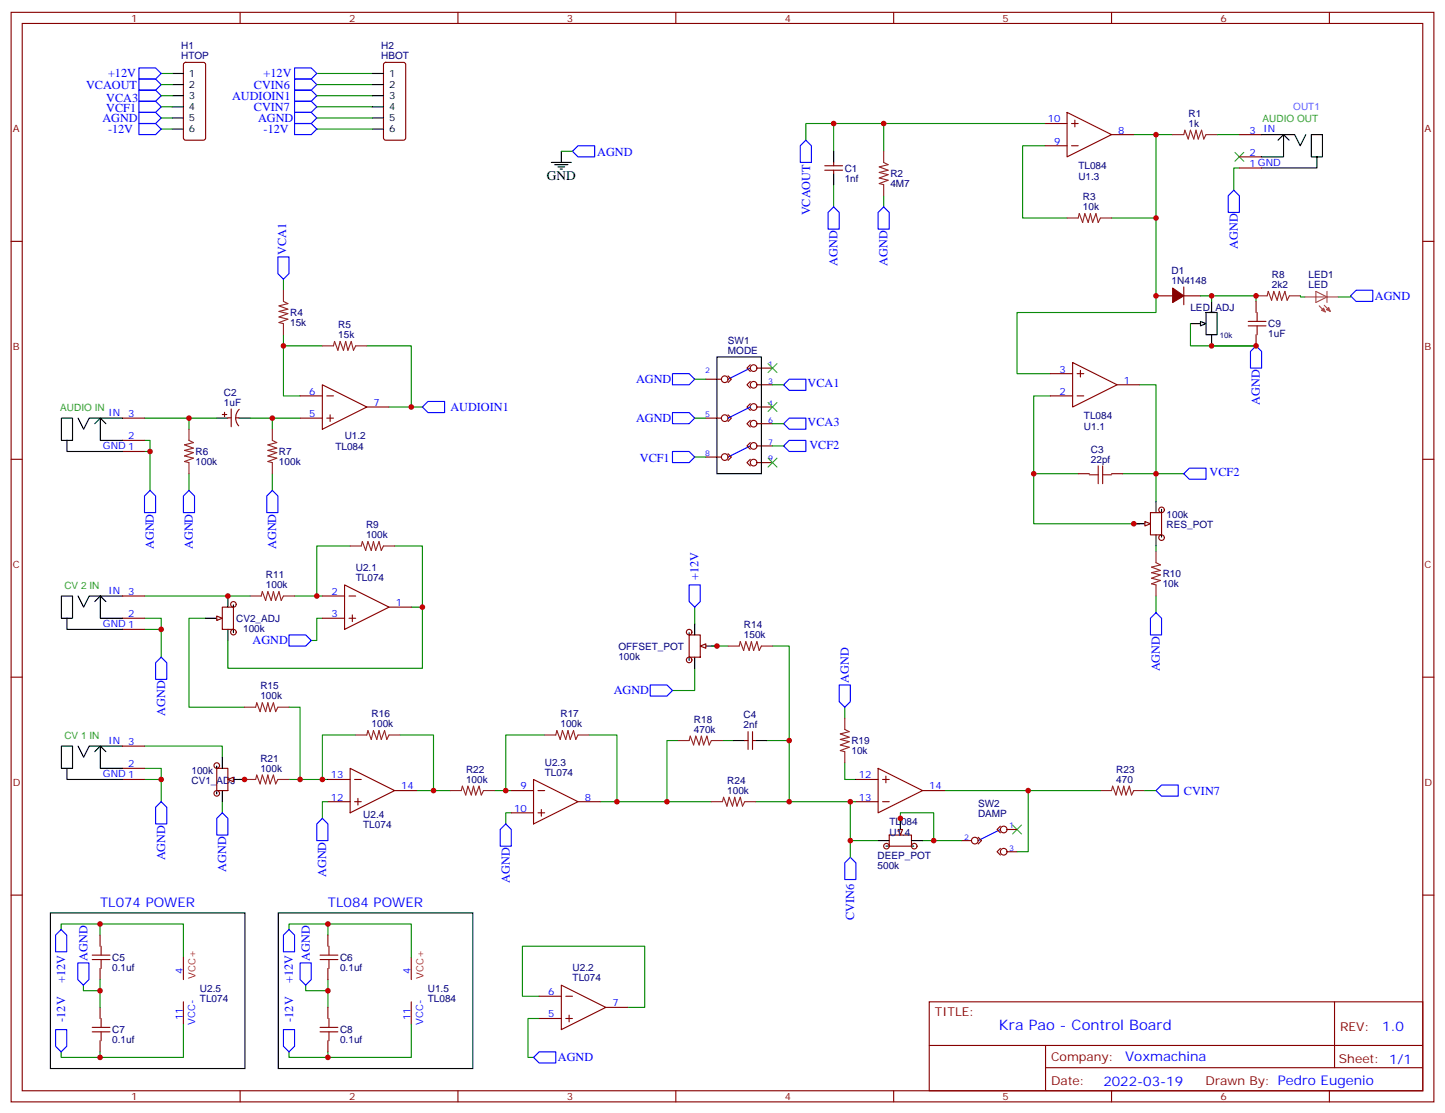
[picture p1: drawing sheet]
<svg xmlns="http://www.w3.org/2000/svg" width="459mm" height="353mm" viewBox="0 0 459 353" stroke-linecap="round" stroke-linejoin="round" font-family="sans-serif">
<g fill="none" stroke="#870000" stroke-width=".35">
<path d="M3.5 3.9h451.6v345.7h-451.6zM7.1 7.4h444.5v338.7h-444.5zM58.4 20l.5-.2h5.7l.6 .4 .1 23.6-.5 .6-5.9 .1-.6-.5-.1-23.5zM76.2 3.9v3.5M121.9 20l.5-.2h5.7l.6 .4 .1 23.6-.5 .6-5.9 .1-.6-.5-.1-23.5zM145.3 3.9v3.5M214.5 3.9v3.5M283.6 3.9v3.5M352.8 3.9v3.5M421.9 3.9v3.5M331.6 39.2h7.1M338.7 35.7l14.1 7-14.1 7.1z"/>
<path d="M340.1 39.2h2.1M341.1 38.1v2.2M261.8 54h5.6M261.8 52.6h5.6M264.6 51.5v1.1M264.6 54v1.1M331.6 46.2h7.1M340.1 46.2h2.1M352.8 42.7h7M393.3 53.3h7.1M393.3 49.8h7.1M393.3 42.7h7.1"/>
<path d="M3.5 76.6h3.6M451.6 76.6h3.5M231.1 119.3l1 1-1 1.1M238.1 115.7l-1 1.1 1 1.1M240.2 116.8h5M38.8 139.7h7.1M38.8 132.7h7.1M70.6 131.5h1.4M71.3 130.8v1.4M72.3 132.6h1.1M73.4 129.8v5.6M74.8 132.6h1"/>
<path d="M75.9 129.9a3.8 3.8 0 0 0-.1 5.2M224 132.7h5M224 120.3h5M231.1 131.6l1 1.1-1 1M238.1 121l-1 1.1 1 1.1M238.1 128.1l-1 1.1 1 1M238.1 133.4l-1 1 1 1.1M240.2 122.1h5M240.2 129.2h5M240.2 134.4h5M3.5 145.7h3.6M38.8 143.3h7.1"/>
<path d="M224 145h5M231.1 144l1 1-1 1.1M238.1 140.4l-1 1.1 1 1.1M238.1 145.7l-1 1.1 1 1M240.2 141.5h5M240.2 146.8h5M342.2 150.3h3.5M352.8 150.3h3.5M451.6 145.7h3.5M38.8 189.1h7.1M38.8 196.2h7.1M38.8 199.7h7.1"/>
<path d="M70.6 192.7h3.5v7h-3.5zM102.3 189.1h7.1M102.3 196.2h7.1M109.4 185.6l14.1 7.1-14.1 7zM110.8 189.1h2.1M110.8 196.2h2.1M111.8 195.1v2.1M123.5 192.7h7M3.5 214.9h3.6M451.6 214.9h3.5M38.8 236.7h7.1M236.4 235h1"/>
<path d="M237.4 232.2v5.6M238.8 232.2v5.6M238.8 235h1.1M38.8 247.3h7.1M38.8 243.8h7.1M104.1 247.3h7M104.1 254.4h7M111.1 243.8l14.1 7.1-14.1 7zM112.5 247.3h2.2M112.5 254.4h2.2M113.6 253.3v2.1M125.2 250.9h7.1"/>
<path d="M162.3 250.9h7M162.3 257.9h7M169.3 247.3l14.1 7.1-14.1 7zM170.7 250.9h2.2M170.7 257.9h2.2M171.8 256.9v2.1M183.4 254.4h7.1M305.2 266.7h3.1M310.4 265.7l1.1 1-1.1 1.1M317.5 269.2l-1.1 1.1 1.1 1M317.5 262.1l-1.1 1.1 1.1 1.1M319.6 270.3h3.2"/>
<path d="M319.6 263.2h3.2M3.5 284h3.6M31.7 296.7v3.5M104.1 296.7v3.5M451.6 284h3.5M31.7 307.3v3.5M31.7 319.7v3.5M58.2 303.8v7M58.2 317.9v7M104.1 307.3v3.5M104.1 319.7v3.5M130.5 303.8v7"/>
<path d="M130.5 317.9v7M171.1 316.1h7.1M178.2 312.6l14.1 7.1-14.1 7zM179.6 316.1h2.1M192.3 319.7h7M294.9 317.9h156.7v28.2h-156.7zM423.5 317.9l.1 20.9M31.7 330.2v3.6M104.1 330.2v3.6M171.1 323.2h7.1M179.6 323.2h2.1M180.6 322.1v2.1"/>
<path d="M295 331.7h156.4M331.8 338.8h119.6M331.8 331.7v14.1M76.2 346.1v3.5M145.3 346.1v3.5M214.5 346.1v3.5M283.6 346.1v3.5M352.8 346.1v3.5M421.9 346.1v3.5"/>
<circle cx="239.2" cy="116.8" r="1.06"/>
<circle cx="230" cy="120.3" r="1.06"/>
<circle cx="230" cy="132.7" r="1.06"/>
<circle cx="239.2" cy="129.2" r="1.06"/>
<circle cx="239.2" cy="122.1" r="1.06"/>
<circle cx="239.2" cy="134.4" r="1.06"/>
<circle cx="230" cy="145" r="1.06"/>
<circle cx="239.2" cy="141.5" r="1.06"/>
<circle cx="239.2" cy="146.8" r="1.06"/>
<circle cx="309.4" cy="266.7" r="1.06"/>
<circle cx="318.6" cy="263.2" r="1.06"/>
<circle cx="318.6" cy="270.3" r="1.06"/>
</g>
<path d="M391.9 48.4l2.9 2.8M394.8 48.4l-2.9 2.8M243.8 115.4l2.8 2.8M246.6 115.4l-2.8 2.8M243.8 127.7l2.8 2.9M246.6 127.7l-2.8 2.9M243.8 145.4l2.8 2.8M246.6 145.4l-2.8 2.8M321.4 261.8l2.8 2.8M324.2 261.8l-2.8 2.8" fill="none" stroke="#3c3" stroke-width=".35"/>
<g fill="none" stroke="#008700" stroke-width=".35">
<path d="M51.2 23.3h3.5M51.2 26.8h3.5M51.2 30.4h3.5M51.2 33.9h3.5M51.2 37.4h3.5M100.5 23.3h17.7M100.5 26.8h17.7M100.5 30.4h17.7M100.5 33.9h17.7M100.5 37.4h17.7M264.6 39.2h15.9v8.8M280.5 39.2h51.1"/>
<path d="M51.2 41h3.5M100.5 41h17.7M255.8 44.5v-5.3h8.8v8.8M264.6 58.6v7.1M331.6 46.2h-7v23h14.1M359.8 42.7h7.1v26.5h-14.1M366.9 42.7h5.3M386.3 42.7h7M393.3 53.3h-1.7v7.1M280.5 62.1v3.6M366.9 69.2v30h-44.1v19.4h10.6M90 88.6v3.5"/>
<path d="M90 106.2v3.5M102.3 109.7h-12.3v15.9h5.2M116.4 109.7h14.1v19.5h-7M45.9 132.7h14.1v3.5M45.9 139.7h1.7v3.6h-1.7M60 132.7h8.8M79.4 132.7h7v3.5M86.4 132.7h8.8M130.5 129.2h3.6M220.5 132.7h3.5M220.5 120.3h3.5M245.2 134.4h3.5"/>
<path d="M245.2 122.1h3.5M333.4 125.6h-5.3v24.7h14.1M361.6 122.1h5.3v28.2h-10.6M47.6 143.3v12.3M60 150.3v5.3M86.4 150.3v5.3M220.5 145h3.5M245.2 141.5h3.5M328.1 150.3v15.9h33.5M375.7 150.3h-8.8v8.8M111.1 173.2h-10.6v15.9M125.2 173.2h8.9v19.5h-3.6"/>
<path d="M366.9 173.2v1.8M45.9 196.2h5.3v3.5h-5.3M45.9 189.1h33.5M51.2 199.7v8.8M65.3 196.2h-5.3v28.2h17.6M93.5 189.1h8.8M102.3 196.2h-1.8v7h-1.7M134.1 192.7v19.4h-61.8v-8.9M220.5 192.7v5.2M366.9 189.1v5.3M220.5 212.1v7h-7.1M225.8 205h5.3"/>
<path d="M245.2 205h5.3v30h-7.1M45.9 236.7h24.7v3.6M91.7 224.4h3.5v22.9M112.9 233.2h-10.6v14.1M127 233.2h10.6v17.7h-5.3M172.9 233.2h-12.4v17.7M187 233.2h8.8v21.2h-5.3M215.2 235h-3.5v19.4M229.3 235h3.5M250.5 235v19.4h-10.6M268.1 224.4v3.5M45.9 243.8h5.3v3.5h-5.3"/>
<path d="M51.2 247.3v7.1M70.6 254.4v3.5M75.8 247.3h1.8M91.7 247.3h12.4M104.1 254.4h-1.8v5.3M137.6 250.9h5.3M157 250.9h5.3M162.3 257.9h-1.8v3.5M195.8 254.4h30M250.5 254.4h19.4v12.3h8.8M268.1 242v5.3h3.5M269.9 254.4h1.7"/>
<path d="M299.9 250.9h49.3M326.3 250.9v19.4h-3.5M363.4 250.9h3.5M269.9 266.7v5.3M285.8 261.4v-3.5h10.5v8.8h-3.5M296.3 266.7h8.9M19.4 295v-1.8h38.8v10.6M31.7 293.2v3.5M91.7 295v-1.8h38.8v10.6M104.1 293.2v3.5M31.7 310.8v3.6h-5.2v-1.8M31.7 314.4v5.3"/>
<path d="M104.1 310.8v3.6h-7.1v-1.8M104.1 314.4v5.3M171.1 316.1h-5.3v-15.9h38.8v19.5h-5.3M31.7 333.8v1.7M58.2 324.9v10.6h-38.8v-1.7M104.1 333.8v1.7M130.5 324.9v10.6h-38.8v-1.7M171.1 323.2h-3.5v12.3h1.7"/>
</g>
<g fill="none" stroke="#8c2424" stroke-width=".35">
<path d="M280.5 48v3.5l1.4 .7-2.9 .8 2.9 1-2.9 .7 2.9 .7-2.9 1.1 2.9 .7-2.9 1 1.5 .4v3.5M372.2 42.7h3.5l.4-1.4 1 2.8 .7-2.8 1.1 2.8 .7-2.8 .7 2.8 1-2.8 .8 2.8 .7-1.4h3.5M338.7 69.2h3.5l.3-1.4 1.1 2.8 .7-2.8 1.1 2.8 .7-2.8 .7 2.8 1-2.8 .7 2.8 .7-1.4h3.6M90 92.1v3.5l1.4 .7-2.9 .8 2.9 1-2.9 .7 2.9 .7-2.9 1.1 2.9 .7-2.9 1 1.5 .4v3.5M102.3 109.7h3.5l.4-1.4 1 2.9 .7-2.9 1.1 2.9 .7-2.9 .7 2.9 1.1-2.9 .7 2.9 .7-1.5h3.5M60 136.2v3.5l1.4 .7-2.8 .7 2.8 1.1-2.8 .7 2.8 .7-2.8 1.1 2.8 .7-2.8 1 1.4 .4v3.5M86.4 136.2v3.5l1.4 .7-2.8 .7 2.8 1.1-2.8 .7 2.8 .7-2.8 1.1 2.8 .7-2.8 1 1.4 .4v3.5M111.1 173.2h3.5l.4-1.4 1.1 2.9 .7-2.9 1 2.9 .7-2.9 .7 2.9 1.1-2.9 .7 2.9 .7-1.5h3.5M366.9 175v3.5l1.4 .7-2.8 .8 2.8 1-2.8 .7 2.8 .7-2.8 1.1 2.8 .7-2.8 1 1.4 .4v3.5M79.4 189.1h3.5l.4-1.4 1 2.8 .7-2.8 1.1 2.8 .7-2.8 .7 2.8 1-2.8 .7 2.8 .8-1.4h3.5M231.1 205h3.5l.3-1.4 1.1 2.8 .7-2.8 1.1 2.8 .7-2.8 .7 2.8 1-2.8 .7 2.8 .7-1.4h3.6M77.6 224.4h3.5l.4-1.4 1 2.8 .8-2.8 1 2.8 .7-2.8 .7 2.8 1.1-2.8 .7 2.8 .7-1.4"/>
<path d="M88.2 224.4h3.5M112.9 233.2h3.5l.4-1.4 1 2.8 .7-2.8 1.1 2.8 .7-2.8 .7 2.8 1.1-2.8 .7 2.8 .7-1.4h3.5M172.9 233.2h3.5l.3-1.4 1.1 2.8 .7-2.8 1.1 2.8 .7-2.8 .7 2.8 1-2.8 .7 2.8 .7-1.4h3.6M215.2 235h3.5l.4-1.4 1 2.8 .7-2.8 1.1 2.8 .7-2.8 .7 2.8 1.1-2.8 .7 2.8 .7-1.4M225.8 235h3.5M268.1 227.9v3.6l1.4 .7-2.8 .7 2.8 1-2.8 .7 2.8 .7-2.8 1.1 2.8 .7-2.8 1.1 1.4 .3v3.5M77.6 247.3h3.5l.4-1.4 1 2.8 .8-2.8 1 2.8 .7-2.8 .7 2.8 1.1-2.8 .7 2.8 .7-1.4M88.2 247.3h3.5M142.9 250.9h3.5l.4-1.5 1 2.9 .7-2.9 1.1 2.9 .7-2.9 .7 2.9 1-2.9 .7 2.9 .8-1.4h3.5M225.8 254.4h3.5l.4-1.4 1 2.8 .7-2.8 1.1 2.8 .7-2.8 .7 2.8 1-2.8 .8 2.8 .7-1.4h3.5M349.2 250.9h3.6l.3-1.5 1.1 2.9 .7-2.9 1 2.9 .8-2.9 .7 2.9 1-2.9 .7 2.9 .7-1.4h3.6"/>
</g>
<g fill="none" stroke="#a10000" stroke-width=".35">
<path d="M345.7 150.7h2.8M348.5 147.8v5.7M350 150.7h2.8M350 147.8v5.7M29.3 304.5h5.6M29.3 303.1h5.6M32.1 300.2v2.9M32.1 304.5v2.8M101.6 304.5h5.6M101.6 303.1h5.6M104.4 300.2v2.9M104.4 304.5v2.8"/>
<path d="M29.3 327.4h5.6M29.3 326h5.6M32.1 323.2v2.8M32.1 327.4v2.8M101.6 327.4h5.6M101.6 326h5.6M104.4 323.2v2.8M104.4 327.4v2.8"/>
</g>
<g fill="none" stroke="#00f" stroke-width=".35">
<path d="M44.1 35.7h5.3l1.8 1.7-1.8 1.8h-5.3zM44.1 25.1h5.3l1.8 1.7-1.8 1.8h-5.3zM44.1 32.1h5.3l1.8 1.8-1.8 1.8h-5.3zM44.1 28.6h5.3l1.8 1.8-1.8 1.7h-5.3zM93.5 25.1h5.3l1.7 1.7-1.7 1.8h-5.3zM93.5 28.6h5.3l1.7 1.8-1.7 1.7h-5.3zM93.5 32.1h5.3l1.7 1.8-1.7 1.8h-5.3zM93.5 35.7h5.3l1.7 1.7-1.7 1.8h-5.3zM255.8 44.5l1.7 1.7v5.3h-3.5v-5.3zM262.8 67.4l1.8-1.7 1.7 1.7v5.3h-3.5zM278.7 67.4l1.8-1.7 1.7 1.7v5.3h-3.5zM391.6 60.4l1.7 1.7v5.3h-3.5v-5.3z"/>
<path d="M88.2 81.5h3.5v5.3l-1.7 1.8-1.8-1.8zM213.4 118.6h5.3l1.8 1.7-1.8 1.8h-5.3zM238.1 116.8l-7 3.5M134.1 129.2l1.7-1.8h5.3v3.5h-5.3zM213.4 130.9h5.3l1.8 1.8-1.8 1.7h-5.3zM238.1 129.2l-7 3.5M248.7 122.1l1.8-1.8h5.3v3.6h-5.3zM248.7 134.4l1.8-1.7h5.3v3.5h-5.3zM47.6 155.6l1.8 1.8v5.3h-3.5v-5.3zM60 155.6l1.7 1.8v5.3h-3.5v-5.3zM86.4 155.6l1.8 1.8v5.3h-3.5v-5.3zM213.4 143.3h5.3l1.8 1.7-1.8 1.8h-5.3z"/>
<path d="M238.1 141.5l-7 3.5M248.7 141.5l1.8-1.8h5.3v3.6h-5.3zM375.7 150.3l1.8-1.7h5.3v3.5h-5.3zM218.7 185.6h3.5v5.3l-1.7 1.8-1.8-1.8zM366.9 194.4l1.8 1.8v5.3h-3.6v-5.3zM51.2 208.5l1.7 1.8v5.3h-3.5v-5.3zM91.7 201.5h5.3l1.8 1.7-1.8 1.8h-5.3zM206.4 217.3h5.3l1.7 1.8-1.7 1.8h-5.3zM266.3 217.3h3.6v5.3l-1.8 1.8-1.8-1.8zM51.2 254.4l1.7 1.8v5.2h-3.5v-5.2zM70.6 257.9l1.7 1.8v5.3h-3.5v-5.3zM366.9 250.9l1.8-1.8h5.2v3.5h-5.2z"/>
<path d="M100.5 261.4l1.8-1.7 1.8 1.7v5.3h-3.6zM160.5 261.4l1.8 1.8v5.3h-3.6v-5.3zM269.9 272l1.7 1.8v5.3h-3.5v-5.3zM317.5 263.2l-7.1 3.5M90 296.7l1.7-1.7 1.8 1.7v5.3h-3.5zM24.7 305.5h3.5v5.3l-1.7 1.8-1.8-1.8zM95.2 305.5h3.6v5.3l-1.8 1.8-1.8-1.8zM90 326.7h3.5v5.3l-1.8 1.8-1.7-1.8zM171.1 333.8h5.3v3.5h-5.3l-1.8-1.8z"/>
</g>
<g fill="none" stroke="#000" stroke-width=".35">
<path d="M54.7 23.3h3.5M54.7 26.8h3.5M54.7 30.4h3.5M54.7 33.9h3.5M54.7 37.4h3.5M118.2 23.3h3.5M118.2 26.8h3.5M118.2 30.4h3.5M118.2 33.9h3.5M118.2 37.4h3.5M54.7 41h3.5M118.2 41h3.5"/>
<path d="M264.6 48v3.5M264.6 55.1v3.5M400.3 42.7h10.6l1.8 3.5 1.7-3.5M405.6 44.5l1.8-1.8v7.1h-7.1M407.4 42.7l1.7 1.8M418 49.8h1.7v-7.1h-3.5v7.1h1.8v3.5h-17.7M227.5 113.3h14.2v37h-14.2zM21.3 139.7h-1.8v-7h3.5v7h-1.7v3.6h17.6M24.8 132.7l1.7 3.5 1.8-3.5h10.6M31.8 132.7l-1.7 1.7M33.6 134.4l-1.8-1.7v7h7.1M68.8 132.7h3.5"/>
<path d="M75.8 132.7h3.6M21.3 196.2h-1.8v-7.1h3.5v7.1h-1.7v3.5h17.6M24.8 189.1l1.7 3.6 1.8-3.6h10.6M31.8 189.1l-1.7 1.8M33.6 190.9l-1.8-1.8v7.1h7.1M65.3 196.2h3.5M72.3 189.1v3.6M72.3 199.7v3.5M24.8 236.7l1.7 3.6 1.8-3.6h10.6M31.8 236.7l-1.7 1.8M33.6 238.5l-1.8-1.8v7.1h7.1M232.8 235h3.6"/>
<path d="M239.9 235h3.5M21.3 243.8h-1.8v-7.1h3.5v7.1h-1.7v3.5h17.6M16 289.7h61.7v49.4h-61.7zM88.3 289.7h61.8v49.4h-61.8z"/>
</g>
<path d="M68.8 195.5l1.8 .7-1.8 .7z" fill="#f0f0f0" stroke="#870000" stroke-width=".35"/>
<path d="M74.1 191.9v.8M74.1 200.1v.7M70.6 240.3v3.5M70.6 250.9v3.5M74.1 247.3h3.5" fill="none" stroke="#000" stroke-width=".35"/>
<g fill="none" stroke="#870000" stroke-width=".35">
<path d="M68.8 243.8h3.5v7.1h-3.5z"/>
<circle cx="74.1" cy="191.8" r=".88"/>
<circle cx="74.1" cy="200.6" r=".88"/>
</g>
<path d="M72.3 247.3l1.8-.7v1.4z" fill="#f0f0f0" stroke="#870000" stroke-width=".35"/>
<path d="M68.8 243.1v.7M68.8 251.2v.7M285.8 259.7v3.5M278.7 266.7h3.5M289.3 266.7h3.5" fill="none" stroke="#000" stroke-width=".35"/>
<g fill="none" stroke="#870000" stroke-width=".35">
<path d="M282.2 265h7.1v3.5h-7.1z"/>
<circle cx="68.8" cy="251.7" r=".88"/>
<circle cx="68.8" cy="242.9" r=".88"/>
</g>
<path d="M285 263.2h1.5l-.7 1.8z" fill="#f0f0f0" stroke="#870000" stroke-width=".35"/>
<path d="M366.9 159.1v3.6M359.8 166.2h3.6M366.9 169.7v3.5M281.2 268.5h.7M289.3 268.5h.7" fill="none" stroke="#000" stroke-width=".35"/>
<g fill="none" stroke="#870000" stroke-width=".35">
<path d="M365.1 162.7h3.6v7h-3.6z"/>
<circle cx="281.3" cy="268.5" r=".88"/>
<circle cx="290.2" cy="268.5" r=".88"/>
</g>
<path d="M363.4 165.5l1.7 .7-1.7 .7z" fill="#f0f0f0" stroke="#870000" stroke-width=".35"/>
<path d="M368.7 161.6v.7M368.7 169.7v.7M220.5 197.9v3.6M220.5 208.5v3.6M224 205h3.5" fill="none" stroke="#000" stroke-width=".35"/>
<g fill="none" stroke="#870000" stroke-width=".35">
<path d="M218.7 201.5h3.5v7h-3.5z"/>
<circle cx="368.7" cy="170.6" r=".88"/>
<circle cx="368.7" cy="161.8" r=".88"/>
</g>
<path d="M222.2 205l1.8-.7v1.4z" fill="#f0f0f0" stroke="#870000" stroke-width=".35"/>
<path d="M382.8 99.2h3.5v7h-3.5zM384.5 95.6v3.6M377.8 102.7h3.6M384.5 106.2v3.5M218.7 200.8v.7M218.7 208.9v.7" fill="none" stroke="#000" stroke-width=".35"/>
<g fill="none" stroke="#870000" stroke-width=".35">
<path d="M366.9 93.9h5.3M375.7 93.9h5.3M375.7 91.1v5.6M333.4 118.6h7M340.4 115l14.1 7.1-14.1 7.1zM341.8 118.6h2.2M342.9 117.5v2.1M95.2 132.7h7.1M95.2 125.6h7.1M102.3 122.1l14.1 7.1-14.1 7zM103.7 132.7h2.1M103.7 125.6h2.1"/>
<path d="M104.8 131.6v2.1M116.4 129.2h7.1M333.4 125.6h7M341.8 125.6h2.2M354.5 122.1h7.1M271.6 254.4h7.1M271.6 247.3h7.1M278.7 243.8l14.1 7.1-14.1 7zM280.1 254.4h2.1M280.1 247.3h2.1M281.2 246.3v2.1M292.8 250.9h7.1"/>
<circle cx="218.7" cy="209.4" r=".88"/>
<circle cx="218.7" cy="200.6" r=".88"/>
</g>
<path d="M44.1 21.6h5.3l1.8 1.7-1.8 1.8h-5.3zM44.1 39.2h5.3l1.8 1.8-1.8 1.7h-5.3zM93.5 21.6h5.3l1.7 1.7-1.7 1.8h-5.3zM93.5 39.2h5.3l1.7 1.8-1.7 1.7h-5.3zM17.6 296.7l1.8-1.7 1.8 1.7v5.3h-3.6zM17.6 326.7h3.6v5.3l-1.8 1.8-1.8-1.8z" fill="none" stroke="#00f" stroke-width=".35"/>
<path d="M372.2 91.4l3.5 2.5-3.5 2.1z" fill="#870000" stroke="#870000" stroke-width=".35"/>
<path d="M381 102l1.8 .7-1.8 .7z" fill="#f0f0f0" stroke="#000" stroke-width=".35"/>
<path d="M178.2 48h3.5M381 93.9h3.5v1.7M384.5 93.9h14.1v1.7M412.7 93.9v.3h1.5M428.6 93.9v.3h-3.9M377.8 102.7v7h20.8h-14.1" fill="none" stroke="#008700" stroke-width=".35"/>
<path d="M181.7 48l1.7-1.8h5.3v3.6h-5.3zM428.6 93.9l1.8-1.8h5.3v3.5h-5.3zM398.6 109.7l1.8 1.8v5.3h-3.5v-5.3z" fill="none" stroke="#00f" stroke-width=".35"/>
<path d="M399 99.2v2.8M396.2 103.4h5.6M396.2 102h5.6M399 103.4v2.8" fill="none" stroke="#a10000" stroke-width=".35"/>
<path d="M398.6 95.6v3.6M398.6 106.2v3.5" fill="none" stroke="#870000" stroke-width=".35"/>
<path d="M398.6 93.9h3.6l.3-1.4 1.1 2.8 .7-2.8 1 2.8 .7-2.8 .7 2.8 1.1-2.8 .7 2.8 .7-1.4M409.2 93.9h3.5" fill="none" stroke="#8c2424" stroke-width=".35"/>
<path d="M414.2 94.2h7M417.6 92.5l3.6 1.7-3.6 1.8zM418.7 97l1.9 2M420.3 96.9l1.9 1.9M421.2 92.5v3.5M421.3 94.2h3.4" fill="none" stroke="#a64a4a" stroke-width=".35"/>
<g fill="#a64a4a" stroke="#a64a4a" stroke-width=".32">
<path d="M419.4 98.5l.7-.7 .5 1.2z"/>
<path d="M421 98.3l.7-.7 .5 1.2z"/>
</g>
<path d="M175 51.5h6.3M176 52.2h4.3M177.1 53h2.1M177.8 53.7h.7M178.2 48v3.5" fill="none" stroke="#000" stroke-width=".35"/>
<g fill="#c00">
<circle cx="366.9" cy="150.3" r=".88"/>
<circle cx="328.1" cy="150.3" r=".88"/>
<circle cx="366.9" cy="69.2" r=".88"/>
<circle cx="366.9" cy="42.7" r=".88"/>
<circle cx="326.3" cy="250.9" r=".88"/>
<circle cx="90" cy="109.7" r=".88"/>
<circle cx="60" cy="132.7" r=".88"/>
<circle cx="47.6" cy="143.3" r=".88"/>
<circle cx="250.5" cy="235" r=".88"/>
<circle cx="211.7" cy="254.4" r=".88"/>
<circle cx="195.8" cy="254.4" r=".88"/>
<circle cx="104.1" cy="314.4" r=".88"/>
<circle cx="104.1" cy="335.5" r=".88"/>
<circle cx="104.1" cy="293.2" r=".88"/>
<circle cx="100.5" cy="189.1" r=".88"/>
<circle cx="95.3" cy="247.3" r=".88"/>
<circle cx="160.5" cy="250.9" r=".88"/>
<circle cx="137.6" cy="250.9" r=".88"/>
<circle cx="102.3" cy="247.3" r=".88"/>
<circle cx="51.2" cy="199.7" r=".88"/>
<circle cx="51.2" cy="247.3" r=".88"/>
<circle cx="86.4" cy="132.7" r=".88"/>
<circle cx="31.8" cy="293.2" r=".88"/>
<circle cx="31.8" cy="335.5" r=".88"/>
<circle cx="31.8" cy="314.4" r=".88"/>
<circle cx="269.9" cy="266.7" r=".88"/>
<circle cx="130.5" cy="129.2" r=".88"/>
<circle cx="264.6" cy="39.2" r=".88"/>
<circle cx="280.5" cy="39.2" r=".88"/>
<circle cx="134.1" cy="192.7" r=".88"/>
<circle cx="250.5" cy="254.4" r=".88"/>
<circle cx="269.9" cy="254.4" r=".88"/>
<circle cx="296.3" cy="266.7" r=".88"/>
<circle cx="72.3" cy="189.1" r=".88"/>
<circle cx="77.6" cy="247.3" r=".88"/>
<circle cx="285.8" cy="259.7" r=".88"/>
<circle cx="359.8" cy="166.2" r=".88"/>
<circle cx="227.5" cy="205" r=".88"/>
<circle cx="366.9" cy="93.9" r=".88"/>
<circle cx="384.5" cy="93.9" r=".88"/>
<circle cx="384.5" cy="109.7" r=".88"/>
<circle cx="398.6" cy="109.7" r=".88"/>
<circle cx="398.6" cy="93.9" r=".88"/>
</g>
<text font-size="4.6" fill="#00f" x="317" y="326.9">Kra Pao - Control Board</text>
<text font-size="4.2" x="173.6" y="57.2">GND</text>
<g font-size="4.2" fill="#00f">
<text x="31.7" y="287.9">TL074 POWER</text>
<text x="104.1" y="287.9">TL084 POWER</text>
<text x="438.7" y="327.1">1.0</text>
<text x="357.1" y="336.7">Voxmachina</text>
<text x="350.2" y="344.5">2022-03-19</text>
</g>
<g font-size="3.9" fill="#00f">
<text x="27.3" y="28.2">VCAOUT</text>
<text x="34.3" y="24.6">+12V</text>
<text x="80.6" y="28.1">CVIN6</text>
<text x="83.7" y="24.6">+12V</text>
<text x="33.7" y="35.5">VCF1</text>
<text x="33.7" y="32.2">VCA3</text>
<text x="73.7" y="31.6">AUDIOIN1</text>
<text x="80.6" y="35.2">CVIN7</text>
<text x="32.5" y="38.7">AGND</text>
<text x="81.9" y="38.7">AGND</text>
<text x="34.3" y="42.2">-12V</text>
<text x="83.7" y="42.2">-12V</text>
<text x="189.5" y="49.4">AGND</text>
<text x="257.1" y="68.3" transform="rotate(-90 257.1 68.3)">VCAOUT</text>
<text x="90.8" y="81" transform="rotate(-90 90.8 81)">VCA1</text>
<text x="392.8" y="79" transform="rotate(-90 392.8 79)">AGND</text>
<text x="265.8" y="84.3" transform="rotate(-90 265.8 84.3)">AGND</text>
<text x="281.7" y="84.3" transform="rotate(-90 281.7 84.3)">AGND</text>
<text x="436.4" y="95.2">AGND</text>
<text x="201.9" y="121.6">AGND</text>
<text x="256.3" y="122.9">VCA1</text>
<text x="142.9" y="130.4">AUDIOIN1</text>
<text x="399.9" y="128.4" transform="rotate(-90 399.9 128.4)">AGND</text>
<text x="201.9" y="133.9">AGND</text>
<text x="256.3" y="135.1">VCA3</text>
<text x="256.9" y="142.4">VCF2</text>
<text x="203.1" y="146.7">VCF1</text>
<text x="383.9" y="151.1">VCF2</text>
<text x="48.9" y="174.2" transform="rotate(-90 48.9 174.2)">AGND</text>
<text x="61.2" y="174.2" transform="rotate(-90 61.2 174.2)">AGND</text>
<text x="87.7" y="174.2" transform="rotate(-90 87.7 174.2)">AGND</text>
<text x="221.7" y="184" transform="rotate(-90 221.7 184)">+12V</text>
<text x="80.1" y="204.5">AGND</text>
<text x="368.1" y="213" transform="rotate(-90 368.1 213)">AGND</text>
<text x="194.8" y="220.4">AGND</text>
<text x="269.4" y="216.6" transform="rotate(-90 269.4 216.6)">AGND</text>
<text x="52.4" y="227.2" transform="rotate(-90 52.4 227.2)">AGND</text>
<text x="375.8" y="252.1">CVIN7</text>
<text x="52.4" y="273" transform="rotate(-90 52.4 273)">AGND</text>
<text x="71.8" y="276.5" transform="rotate(-90 71.8 276.5)">AGND</text>
<text x="103.6" y="278.3" transform="rotate(-90 103.6 278.3)">AGND</text>
<text x="161.8" y="280.1" transform="rotate(-90 161.8 280.1)">AGND</text>
<text x="271.1" y="292" transform="rotate(-90 271.1 292)">CVIN6</text>
<text x="27.7" y="304.8" transform="rotate(-90 27.7 304.8)">AGND</text>
<text x="98.3" y="304.8" transform="rotate(-90 98.3 304.8)">AGND</text>
<text x="20.7" y="311.8" transform="rotate(-90 20.7 311.8)">+12V</text>
<text x="93" y="311.8" transform="rotate(-90 93 311.8)">+12V</text>
<text x="20.7" y="324.2" transform="rotate(-90 20.7 324.2)">-12V</text>
<text x="93" y="324.2" transform="rotate(-90 93 324.2)">-12V</text>
<text x="177.1" y="336.8">AGND</text>
</g>
<g font-size="3.9" fill="#800">
<text x="296.7" y="322.5">TITLE:</text>
<text x="425.3" y="327.1">REV:</text>
<text x="333.6" y="336.7">Company:</text>
<text x="425" y="337.3">Sheet: 1/1</text>
<text x="333.6" y="344.3">Date:</text>
<text x="382.6" y="344.4">Drawn By: Pedro Eugenio</text>
</g>
<g font-size="3.2" fill="#800">
<text x="41.6" y="6.9">1</text>
<text x="110.8" y="6.9">2</text>
<text x="179.9" y="6.9">3</text>
<text x="249.1" y="6.9">4</text>
<text x="318.2" y="6.9">5</text>
<text x="387.3" y="6.9">6</text>
<text x="4.1" y="42">A</text>
<text x="452.1" y="42">A</text>
<text x="4.1" y="111.2">B</text>
<text x="452.1" y="111.2">B</text>
<text x="4.1" y="180.3">C</text>
<text x="452.1" y="180.3">C</text>
<text x="4.1" y="249.4">D</text>
<text x="452.1" y="249.4">D</text>
<text x="41.6" y="349.1">1</text>
<text x="110.8" y="349.1">2</text>
<text x="179.9" y="349.1">3</text>
<text x="249.1" y="349.1">4</text>
<text x="318.2" y="349.1">5</text>
<text x="387.3" y="349.1">6</text>
</g>
<g font-size="3.2" fill="#000080">
<text x="57.5" y="15.6">H1</text>
<text x="121" y="15.6">H2</text>
<text x="57.5" y="18.7">HTOP</text>
<text x="121" y="18.7">HBOT</text>
<text x="377.2" y="40.3">1k</text>
<text x="377.2" y="37.1">R1</text>
<text x="342.2" y="53.7">TL084</text>
<text x="268.1" y="57.6">1nf</text>
<text x="268.1" y="54.4">C1</text>
<text x="282.6" y="59.4">4M7</text>
<text x="282.6" y="56.2">R2</text>
<text x="342.2" y="57">U1.3</text>
<text x="343.7" y="63.5">R3</text>
<text x="343.7" y="66.7">10k</text>
<text x="371.8" y="90">1N4148</text>
<text x="371.8" y="86.8">D1</text>
<text x="403.7" y="88.2">R8</text>
<text x="415.3" y="88.2">LED1</text>
<text x="403.7" y="91.4">2k2</text>
<text x="415.3" y="91.4">LED</text>
<text x="92.1" y="100.3">R4</text>
<text x="377.8" y="98.6">LED_ADJ</text>
<text x="92.1" y="103.5">15k</text>
<text x="107.3" y="107.3">15k</text>
<text x="107.3" y="104.1">R5</text>
<text x="402.5" y="107">1uF</text>
<text x="402.5" y="103.8">C9</text>
<text x="231" y="112.2">MODE</text>
<text x="231" y="109">SW1</text>
<text x="71.1" y="125.5">C2</text>
<text x="71.1" y="128.7">1uF</text>
<text x="344" y="133">TL084</text>
<text x="344" y="136.4">U1.1</text>
<text x="106.5" y="142.8">TL084</text>
<text x="109.4" y="139.3">U1.2</text>
<text x="346.2" y="143.6">C3</text>
<text x="62.1" y="147.5">100k</text>
<text x="62.1" y="144.4">R6</text>
<text x="88.5" y="147.5">100k</text>
<text x="88.5" y="144.4">R7</text>
<text x="346.2" y="146.8">22pf</text>
<text x="116.2" y="167.6">R9</text>
<text x="370.2" y="164.3">100k</text>
<text x="370.2" y="167.5">RES_POT</text>
<text x="116.2" y="170.8">100k</text>
<text x="84.4" y="183.5">R11</text>
<text x="112.9" y="184.4">TL074</text>
<text x="112.9" y="181.2">U2.1</text>
<text x="369" y="183.2">R10</text>
<text x="84.4" y="186.7">100k</text>
<text x="369" y="186.4">10k</text>
<text x="75" y="197.3">CV2_ADJ</text>
<text x="77.2" y="200.5">100k</text>
<text x="236.1" y="202.5">150k</text>
<text x="236.1" y="199.4">R14</text>
<text x="196.2" y="209.4">100k</text>
<text x="196.2" y="206.1">OFFSET_POT</text>
<text x="82.6" y="221.9">100k</text>
<text x="82.6" y="218.8">R15</text>
<text x="117.9" y="227.6">R16</text>
<text x="177.9" y="227.6">R17</text>
<text x="236" y="227.9">C4</text>
<text x="117.9" y="230.8">100k</text>
<text x="177.9" y="230.8">100k</text>
<text x="220.2" y="232.5">470k</text>
<text x="220.2" y="229.3">R18</text>
<text x="236" y="231.1">2nf</text>
<text x="270.2" y="239.3">10k</text>
<text x="270.2" y="236.1">R19</text>
<text x="60.8" y="245.5">100k</text>
<text x="82.6" y="244.9">100k</text>
<text x="82.6" y="241.7">R21</text>
<text x="147.9" y="245.2">R22</text>
<text x="172.9" y="243">U2.3</text>
<text x="354.3" y="245.2">R23</text>
<text x="60.8" y="248.7">CV1_ADJ</text>
<text x="147.9" y="248.4">100k</text>
<text x="172.9" y="246.2">TL074</text>
<text x="230.8" y="251.9">100k</text>
<text x="230.8" y="248.7">R24</text>
<text x="354.3" y="248.4">470</text>
<text x="310.4" y="256.2">SW2</text>
<text x="115.3" y="262.8">TL074</text>
<text x="115.3" y="259.6">U2.4</text>
<text x="282.3" y="261.8">TL084</text>
<text x="310.4" y="259.3">DAMP</text>
<text x="282.3" y="265.1">U1.4</text>
<text x="278.5" y="275.7">500k</text>
<text x="278.5" y="272.4">DEEP_POT</text>
<text x="35.6" y="304.9">C5</text>
<text x="107.9" y="304.9">C6</text>
<text x="35.6" y="308.1">0.1uf</text>
<text x="107.9" y="308.1">0.1uf</text>
<text x="181.7" y="311.4">TL074</text>
<text x="181.7" y="308.2">U2.2</text>
<text x="63.5" y="317.8">TL074</text>
<text x="63.5" y="314.7">U2.5</text>
<text x="135.8" y="317.8">TL084</text>
<text x="135.8" y="314.7">U1.5</text>
<text x="35.6" y="327.8">C7</text>
<text x="107.9" y="327.8">C8</text>
<text x="35.6" y="331">0.1uf</text>
<text x="107.9" y="331">0.1uf</text>
</g>
<g font-size="3.2">
<text x="60" y="24.4">1</text>
<text x="60" y="27.9">2</text>
<text x="123.5" y="24.4">1</text>
<text x="123.5" y="27.9">2</text>
<text x="60" y="31.4">3</text>
<text x="60" y="35">4</text>
<text x="123.5" y="31.4">3</text>
<text x="123.5" y="35">4</text>
<text x="60" y="38.5">5</text>
<text x="123.5" y="38.5">5</text>
<text x="60" y="42">6</text>
<text x="123.5" y="42">6</text>
</g>
<text font-size="3.2" fill="#66f" x="410.4" y="35">OUT1</text>
<g font-size="3.2" fill="#00f">
<text x="332.5" y="38.8">10</text>
<text x="334.5" y="45.9">9</text>
<text x="354.9" y="42.4">8</text>
<text x="396.5" y="42.4">3</text>
<text x="401" y="42">IN</text>
<text x="396.5" y="53">1 GND</text>
<text x="396.5" y="49.4">2</text>
<text x="336.3" y="118.2">3</text>
<text x="98.2" y="125.3">6</text>
<text x="336.3" y="125.3">2</text>
<text x="356.7" y="121.7">1</text>
<text x="34.5" y="132">IN</text>
<text x="118.5" y="128.8">7</text>
<text x="40.7" y="132.3">3</text>
<text x="98.2" y="132.3">5</text>
<text x="32.7" y="142.6">GND 1</text>
<text x="40.7" y="139.4">2</text>
<text x="34.5" y="188.4">IN</text>
<text x="40.7" y="188.8">3</text>
<text x="105.2" y="188.8">2</text>
<text x="40.7" y="195.8">2</text>
<text x="105.2" y="195.8">3</text>
<text x="125.6" y="192.3">1</text>
<text x="32.7" y="199">GND 1</text>
<text x="34.5" y="236">IN</text>
<text x="40.7" y="236.4">3</text>
<text x="40.7" y="243.5">2</text>
<text x="32.7" y="246.6">GND 1</text>
<text x="105" y="247">13</text>
<text x="127.4" y="250.5">14</text>
<text x="165.2" y="250.5">9</text>
<text x="272.5" y="247">12</text>
<text x="294.9" y="250.5">14</text>
<text x="105" y="254">12</text>
<text x="163.2" y="257.6">10</text>
<text x="185.6" y="254">8</text>
<text x="272.5" y="254">13</text>
<text x="58" y="309.1" transform="rotate(-90 58 309.1)">4</text>
<text x="130.3" y="309.1" transform="rotate(-90 130.3 309.1)">4</text>
<text x="174" y="315.8">6</text>
<text x="58" y="323.7" transform="rotate(-90 58 323.7)">11</text>
<text x="130.3" y="323.7" transform="rotate(-90 130.3 323.7)">11</text>
<text x="174" y="322.8">5</text>
<text x="194.4" y="319.3">7</text>
<text x="62" y="325.3" transform="rotate(-90 62 325.3)">VCC-</text>
<text x="134.3" y="325.3" transform="rotate(-90 134.3 325.3)">VCC-</text>
</g>
<g font-size="3.2" fill="#690">
<text x="400.7" y="38.6">AUDIO OUT</text>
<text x="19.1" y="130.3">AUDIO IN</text>
<text x="20.4" y="186.7">CV 2 IN</text>
<text x="20.4" y="234.4">CV 1 IN</text>
</g>
<g font-size="3.2" fill="#f00">
<text x="62.1" y="310.5" transform="rotate(-90 62.1 310.5)">VCC+</text>
<text x="134.4" y="310.5" transform="rotate(-90 134.4 310.5)">VCC+</text>
</g>
<text font-size="2.5" fill="#000080" x="387.2" y="107.1">10k</text>
<g font-size="2.5" fill="#00f">
<text x="223.9" y="118.2">2</text>
<text x="243.8" y="116.5">1</text>
<text x="243.8" y="121.7">3</text>
<text x="243.8" y="128.8">4</text>
<text x="223.9" y="132.3">5</text>
<text x="243.8" y="134.1">6</text>
<text x="243.8" y="141.1">7</text>
<text x="223.9" y="144.7">8</text>
<text x="243.8" y="146.4">9</text>
<text x="320.3" y="262.9">1</text>
<text x="306.1" y="266.4">2</text>
<text x="320.3" y="269.9">3</text>
</g>
</svg>
